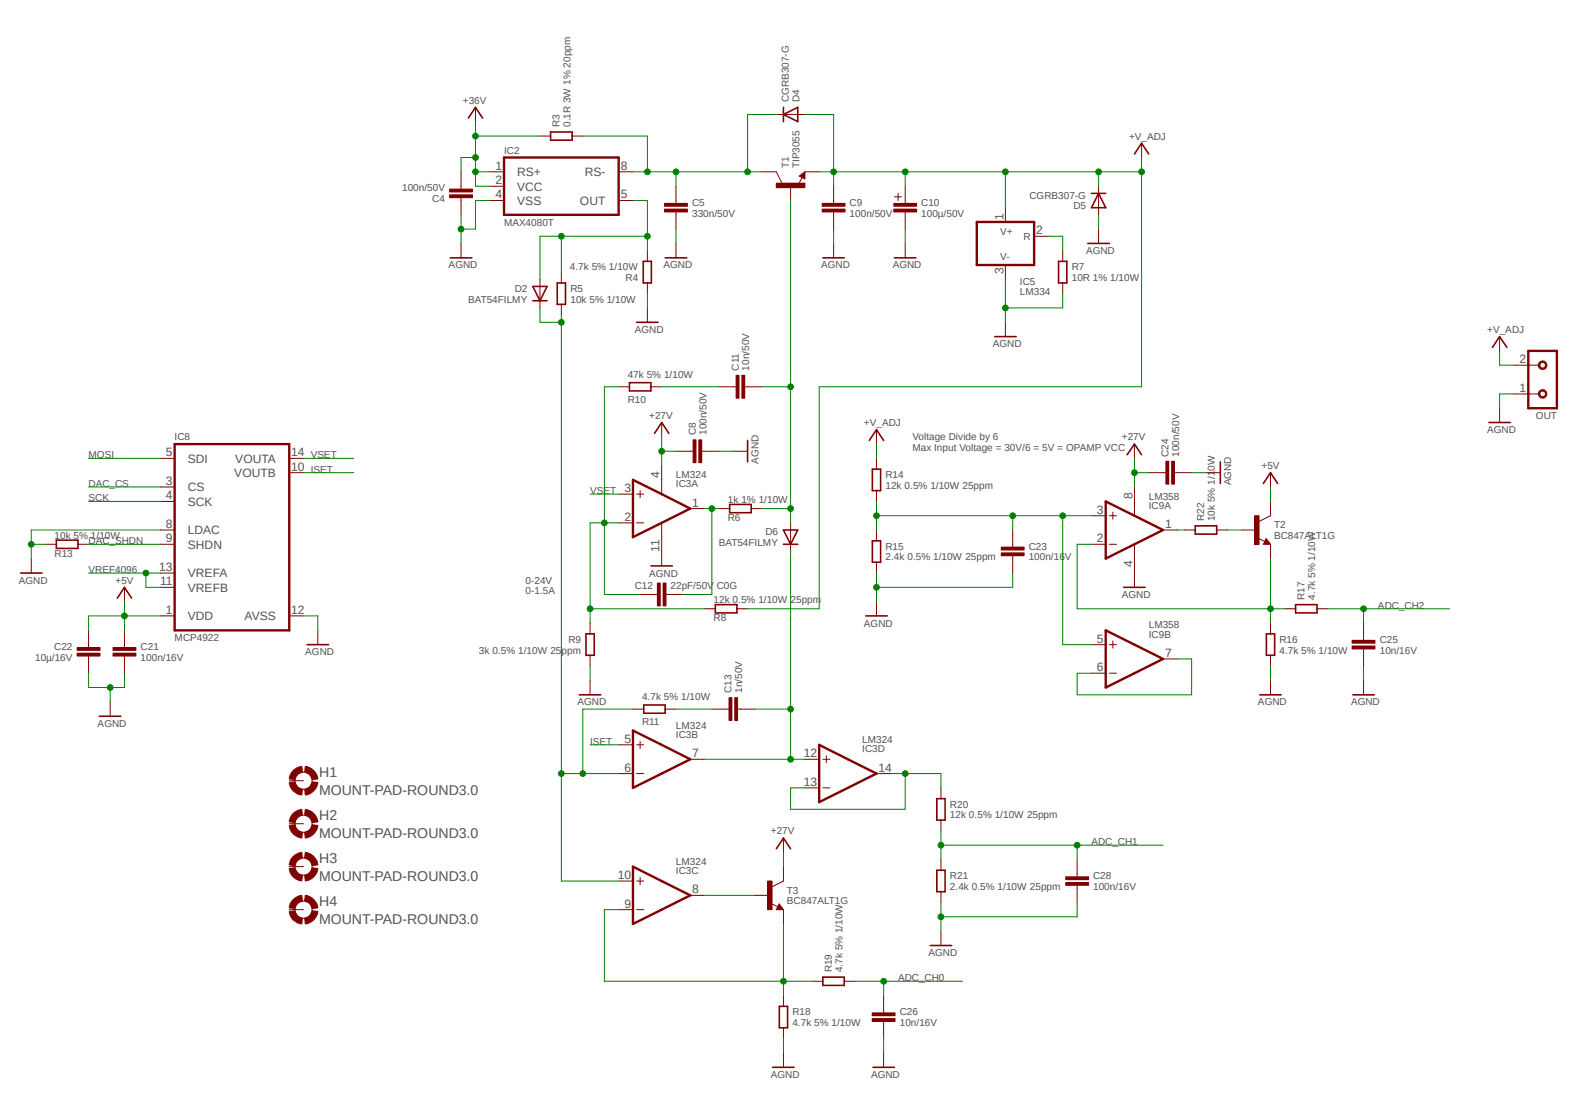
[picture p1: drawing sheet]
<svg xmlns="http://www.w3.org/2000/svg" width="420mm" height="297mm" viewBox="0 0 420 297" stroke-linecap="round" stroke-linejoin="round" font-family="sans-serif">
<path d="M4.2 8.8l411.8 279.4M416 8.8l-411.8 279.4" fill="none" stroke="#fff" stroke-width=".27"/>
<path d="M134.4 42h30.6v15.3h-30.6z" fill="none" stroke="#800000" stroke-width=".64"/>
<path d="M126.8 28.6v3.8M144 36.3h2.8M152.6 36.3h2.8M122.9 49.7v.7M122.9 52.7v.8M130.6 53.5h3.8M130.6 49.7h3.8M130.6 45.8h3.8M165 53.5h3.8M165 45.8h3.8" fill="none" stroke="#800000" stroke-width=".27"/>
<path d="M124.9 31.5l1.9-2.9 1.9 2.9M146.8 35.2h5.8v2.2h-5.8z" fill="none" stroke="#800000" stroke-width=".42"/>
<path d="M119.9 51.9h6.1v.8h-6.1z" fill-rule="evenodd" fill="#800000"/>
<path d="M119.9 51.9h6.1v.8h-6.1z" fill="none" stroke="#800000" stroke-width=".27"/>
<path d="M119.9 50.4h6.1v.8h-6.1z" fill-rule="evenodd" fill="#800000"/>
<path d="M119.9 50.4h6.1v.8h-6.1zM122.9 45.8v3.9M122.9 53.5v3.8M180.3 53.5v.7M180.3 56.5v.8" fill="none" stroke="#800000" stroke-width=".27"/>
<path d="M177.2 54.2h6.1v.8h-6.1z" fill-rule="evenodd" fill="#800000"/>
<path d="M177.2 54.2h6.1v.8h-6.1z" fill="none" stroke="#800000" stroke-width=".27"/>
<path d="M177.2 55.8h6.1v.7h-6.1z" fill-rule="evenodd" fill="#800000"/>
<g fill="none" stroke="#800000" stroke-width=".27">
<path d="M177.2 55.8h6.1v.7h-6.1zM180.3 49.7v3.8M180.3 57.3v3.8M122.9 64.9v3.8M144 74.5v7.6M149.7 72.6v2.8M172.6 66.8v2.9M172.6 75.4v2.9M180.3 64.9v3.8M149.7 81.2v2.8M172.6 82.1v3.8M184.1 120.3h.7"/>
<path d="M187.1 120.3h.8"/>
</g>
<path d="M120.1 68.7h5.7M142.1 76.4h3.8l-1.9 3.8zM148.6 75.4h2.2v5.8h-2.2zM171.5 69.7h2.2v5.7h-2.2zM177.4 68.7h5.7M142.1 80.2h3.8M169.8 85.9h5.7" fill="none" stroke="#800000" stroke-width=".42"/>
<path d="M184.8 117.3h.8v6.1h-.8z" fill-rule="evenodd" fill="#800000"/>
<path d="M184.8 117.3h.8v6.1h-.8z" fill="none" stroke="#800000" stroke-width=".27"/>
<path d="M186.4 117.3h.7v6.1h-.7z" fill-rule="evenodd" fill="#800000"/>
<path d="M207 45.8l1.5 3.1M213.1 46.9l1.5-1.1v1.9zM213.9 47.3l-1 1.9M176.4 112.6v3.9M186.4 117.3h.7v6.1h-.7zM180.3 120.3h3.8M187.9 120.3h3.8M195.5 120.3h3.8M176.4 147v3.9" fill="none" stroke="#800000" stroke-width=".27"/>
<path d="M213.9 46.9l.3-.1v.5l-.7-.4 1-.7v1.1M174.5 115.5l1.9-2.9 2 2.9M199.3 117.4v5.7M173.6 150.9h5.7" fill="none" stroke="#800000" stroke-width=".42"/>
<path d="M207 48.9h7.6v1.1h-7.6z" fill-rule="evenodd" fill="#800000"/>
<path d="M203.2 45.8h3.8M207 48.9h7.6v1.1h-7.6zM210.8 49.7v3.8M214.6 45.8h3.8M222.3 53.5v.7M222.3 56.5v.8M191.7 135.6h2.9M200.3 135.6h2.9" fill="none" stroke="#800000" stroke-width=".27"/>
<path d="M194.6 134.5h5.7v2.2h-5.7z" fill="none" stroke="#800000" stroke-width=".42"/>
<path d="M219.2 54.2h6.1v.8h-6.1z" fill-rule="evenodd" fill="#800000"/>
<path d="M219.2 54.2h6.1v.8h-6.1z" fill="none" stroke="#800000" stroke-width=".27"/>
<path d="M219.2 55.8h6.1v.7h-6.1z" fill-rule="evenodd" fill="#800000"/>
<path d="M219.2 55.8h6.1v.7h-6.1zM222.3 49.7v3.8M222.3 57.3v3.8M238.5 52.5h1.9M239.5 51.6v1.9M241.4 49.7v4.5M241.4 56.5v4.6M222.3 64.9v3.8" fill="none" stroke="#800000" stroke-width=".27"/>
<path d="M219.4 68.7h5.7" fill="none" stroke="#800000" stroke-width=".42"/>
<path d="M238.3 54.2h6.1v.8h-6.1z" fill-rule="evenodd" fill="#800000"/>
<path d="M238.3 54.2h6.1v.8h-6.1z" fill="none" stroke="#800000" stroke-width=".27"/>
<path d="M238.3 55.8h6.1v.7h-6.1z" fill-rule="evenodd" fill="#800000"/>
<g fill="none" stroke="#800000" stroke-width=".27">
<path d="M207 30.5h7.6M304.4 38.2v3.8M238.3 55.8h6.1v.7h-6.1zM268.1 55.4v3.8M292.9 49.7v7.6M241.4 64.9v3.8M268.1 70.7v3.8M275.8 63h3.8M283.4 66.8v2.9M283.4 75.4v2.9M292.9 61.1v3.8M268.1 85.9v3.8"/>
<path d="M165 103.1h2.9M173.6 103.1h2.8M195.5 103.1h.8M198.6 103.1h.7M157.4 166.1v2.9M157.4 174.7v2.9M187.9 162.3h2.9M196.5 162.3h2.8M157.4 181.4v3.9"/>
</g>
<g fill="none" stroke="#800000" stroke-width=".42">
<path d="M208.9 30.5l3.8-1.9v3.8zM208.9 28.6v3.8M291 51.6h3.9M292.9 51.6l2 3.8h-3.9zM302.5 41.1l1.9-2.9 1.9 2.9M238.5 68.7h5.7M282.3 69.7h2.2v5.7h-2.2zM290.1 64.9h5.7M265.3 89.7h5.7M167.9 102h5.7v2.2h-5.7zM156.3 169h2.2v5.7h-2.2zM190.8 161.2h5.7v2.2h-5.7z"/>
<path d="M154.5 185.3h5.7"/>
</g>
<path d="M260.5 59.2h15.3v11.5h-15.3z" fill="none" stroke="#800000" stroke-width=".64"/>
<path d="M196.3 100.1h.8v6.1h-.8z" fill-rule="evenodd" fill="#800000"/>
<path d="M196.3 100.1h.8v6.1h-.8z" fill="none" stroke="#800000" stroke-width=".27"/>
<path d="M197.8 100.1h.8v6.1h-.8z" fill-rule="evenodd" fill="#800000"/>
<path d="M191.7 103.1h3.8M197.8 100.1h.8v6.1h-.8zM199.3 103.1h3.9M174.5 158.5h.8M177.6 158.5h.8" fill="none" stroke="#800000" stroke-width=".27"/>
<path d="M175.3 155.4h.8v6.1h-.8z" fill-rule="evenodd" fill="#800000"/>
<path d="M175.3 155.4h.8v6.1h-.8z" fill="none" stroke="#800000" stroke-width=".27"/>
<path d="M176.8 155.4h.8v6.1h-.8z" fill-rule="evenodd" fill="#800000"/>
<path d="M210.8 139.4v7.6M170.7 158.5h3.8M176.8 155.4h.8v6.1h-.8zM178.4 158.5h3.8M193.6 189.1h.8M196.7 189.1h.7" fill="none" stroke="#800000" stroke-width=".27"/>
<path d="M208.9 141.3h3.8l-1.9 3.8zM208.9 145.1h3.8" fill="none" stroke="#800000" stroke-width=".42"/>
<path d="M194.4 186h.8v6.1h-.8z" fill-rule="evenodd" fill="#800000"/>
<path d="M194.4 186h.8v6.1h-.8z" fill="none" stroke="#800000" stroke-width=".27"/>
<path d="M195.9 186h.8v6.1h-.8z" fill-rule="evenodd" fill="#800000"/>
<g fill="none" stroke="#800000" stroke-width=".27">
<path d="M42.8 133.7h3.8M42.8 122.2h3.8M42.8 129.8h3.8M77.1 122.2h3.8M77.1 126h3.8M8.3 148.9v3.9M12.2 145.1h2.8M20.8 145.1h2.8M33.2 156.6v3.8M42.8 152.8h3.8M42.8 156.6h3.8M42.8 145.1h3.8"/>
<path d="M42.8 141.3h3.8M33.2 171.9v.7M33.2 174.9v.8M42.8 164.2h3.8M77.1 164.2h3.8M168.8 189.1h2.9M177.4 189.1h2.9M189.8 189.1h3.8M195.9 186h.8v6.1h-.8zM197.4 189.1h3.9"/>
</g>
<path d="M5.5 152.8h5.7M15 144h5.8v2.2h-5.8zM31.3 159.5l1.9-2.9 1.9 2.9M171.7 188h5.7v2.2h-5.7z" fill="none" stroke="#800000" stroke-width=".42"/>
<path d="M46.6 118.4h30.5v49.7h-30.5z" fill="none" stroke="#800000" stroke-width=".64"/>
<path d="M30.1 172.6h6.1v.8h-6.1z" fill-rule="evenodd" fill="#800000"/>
<path d="M30.1 172.6h6.1v.8h-6.1z" fill="none" stroke="#800000" stroke-width=".27"/>
<path d="M30.1 174.2h6.1v.7h-6.1z" fill-rule="evenodd" fill="#800000"/>
<path d="M23.6 171.9v.7M23.6 174.9v.8M30.1 174.2h6.1v.7h-6.1zM33.2 168.1v3.8M33.2 175.7v3.8" fill="none" stroke="#800000" stroke-width=".27"/>
<path d="M20.6 172.6h6.1v.8h-6.1z" fill-rule="evenodd" fill="#800000"/>
<path d="M20.6 172.6h6.1v.8h-6.1z" fill="none" stroke="#800000" stroke-width=".27"/>
<path d="M20.6 174.2h6.1v.7h-6.1z" fill-rule="evenodd" fill="#800000"/>
<path d="M233.7 114.6v3.8M233.7 122.2v2.9M233.7 130.8v2.9M233.7 141.3v2.9M233.7 149.9v2.9M270 145.1v.8M270 148.2v.7M20.6 174.2h6.1v.7h-6.1zM23.6 168.1v3.8M23.6 175.7v3.8M84.8 168.1v3.8M29.4 187.2v3.8" fill="none" stroke="#800000" stroke-width=".27"/>
<path d="M231.8 117.4l1.9-2.8 1.9 2.8M232.6 125.1h2.2v5.7h-2.2zM232.6 144.2h2.2v5.7h-2.2zM81.9 171.9h5.7M26.5 191h5.7" fill="none" stroke="#800000" stroke-width=".42"/>
<path d="M267 145.9h6.1v.7h-6.1z" fill-rule="evenodd" fill="#800000"/>
<path d="M267 145.9h6.1v.7h-6.1z" fill="none" stroke="#800000" stroke-width=".27"/>
<path d="M267 147.4h6.1v.8h-6.1z" fill-rule="evenodd" fill="#800000"/>
<g fill="none" stroke="#800000" stroke-width=".27">
<path d="M291 137.5h3.9M295.8 137.5h1.9M296.8 136.5v1.9M302.5 129.8v7.7M310.1 126h.8M313.2 126h.7M267 147.4h6.1v.8h-6.1zM270 141.3v3.8M270 148.9v3.9M291 145.1h3.9M295.8 145.1h1.9M302.5 145.1v7.7"/>
<path d="M310.1 141.3h3.8M233.7 160.4v3.8"/>
</g>
<path d="M230.9 164.2h5.7" fill="none" stroke="#800000" stroke-width=".42"/>
<path d="M294.9 133.7l15.2 7.6-15.2 7.6z" fill="none" stroke="#800000" stroke-width=".64"/>
<path d="M310.9 123h.8v6.1h-.8z" fill-rule="evenodd" fill="#800000"/>
<path d="M310.9 123h.8v6.1h-.8z" fill="none" stroke="#800000" stroke-width=".27"/>
<path d="M312.4 123h.8v6.1h-.8z" fill-rule="evenodd" fill="#800000"/>
<path d="M306.3 126h3.8M312.4 123h.8v6.1h-.8zM313.9 126h3.9M321.6 126h3.8M338.8 137.5l-3.1 1.5M302.5 152.8v3.8M335.4 143.5l1.9 .9M337.7 143.6l1.1 1.5h-1.9z" fill="none" stroke="#800000" stroke-width=".27"/>
<path d="M325.4 123.1v5.8M299.6 156.6h5.8M337.7 144.4l.1 .3h-.5l.4-.7 .7 .9h-1.1" fill="none" stroke="#800000" stroke-width=".42"/>
<path d="M334.6 137.5h1.1v7.6h-1.1z" fill-rule="evenodd" fill="#800000"/>
<path d="M334.6 137.5h1.1v7.6h-1.1zM338.8 133.7v3.8M331.1 141.3h3.8M338.8 145.1v3.8M338.8 166.1v2.9M338.8 174.7v2.9M342.6 162.3h2.9M351.2 162.3h2.9M363.6 170v.7M363.6 173v.8M338.8 181.4v3.9" fill="none" stroke="#800000" stroke-width=".27"/>
<path d="M337.7 169h2.2v5.7h-2.2zM345.5 161.2h5.7v2.2h-5.7zM335.9 185.3h5.7" fill="none" stroke="#800000" stroke-width=".42"/>
<path d="M360.6 170.7h6v.8h-6z" fill-rule="evenodd" fill="#800000"/>
<path d="M360.6 170.7h6v.8h-6z" fill="none" stroke="#800000" stroke-width=".27"/>
<path d="M360.6 172.3h6v.7h-6z" fill-rule="evenodd" fill="#800000"/>
<g fill="none" stroke="#800000" stroke-width=".27">
<path d="M291 179.5h3.9M291 171.9h3.9M295.8 179.5h1.9M295.8 171.9h1.9M296.8 170.9v1.9M310.1 175.7h3.8M360.6 172.3h6v.7h-6zM363.6 166.1v3.9M363.6 173.8v3.8M363.6 181.4v3.9M208.9 234.9l-3 1.5M205.5 240.8l1.9 1"/>
<path d="M207.8 241l1.1 1.5h-1.9z"/>
</g>
<path d="M360.8 185.3h5.7M207.8 241.8l.1 .3h-.5l.4-.7 .7 1h-1.1" fill="none" stroke="#800000" stroke-width=".42"/>
<path d="M294.9 168.1l15.2 7.6-15.2 7.6z" fill="none" stroke="#800000" stroke-width=".64"/>
<path d="M204.7 234.9h1.2v7.6h-1.2z" fill-rule="evenodd" fill="#800000"/>
<path d="M201.3 238.7h3.8M204.7 234.9h1.2v7.6h-1.2zM208.9 231.1v3.8M208.9 242.5v3.8M208.9 265.4v2.9M208.9 274v2.9M235.6 269.3v.7M235.6 272.3v.8" fill="none" stroke="#800000" stroke-width=".27"/>
<path d="M207.8 268.3h2.2v5.7h-2.2z" fill="none" stroke="#800000" stroke-width=".42"/>
<path d="M232.6 270h6.1v.8h-6.1z" fill-rule="evenodd" fill="#800000"/>
<path d="M232.6 270h6.1v.8h-6.1z" fill="none" stroke="#800000" stroke-width=".27"/>
<path d="M232.6 271.6h6.1v.7h-6.1z" fill-rule="evenodd" fill="#800000"/>
<g fill="none" stroke="#800000" stroke-width=".27">
<path d="M302.5 118.4v3.8M250.9 210.1v2.8M250.9 218.7v2.8M208.9 223.4v3.8M250.9 229.2v2.8M250.9 237.7v2.9M287.2 233v.8M287.2 236.1v.7M216.5 261.6h2.9M225.1 261.6h2.9M232.6 271.6h6.1v.7h-6.1zM235.6 265.4v3.9"/>
<path d="M235.6 273.1v3.8M208.9 280.7v3.9M235.6 280.7v3.9"/>
</g>
<path d="M300.6 121.2l1.9-2.8 1.9 2.8M249.8 212.9h2.2v5.8h-2.2zM207 226.3l1.9-2.9 1.9 2.9M249.8 232h2.2v5.7h-2.2zM219.4 260.5h5.7v2.2h-5.7zM206 284.6h5.8M232.8 284.6h5.7" fill="none" stroke="#800000" stroke-width=".42"/>
<path d="M284.2 233.8h6.1v.7h-6.1z" fill-rule="evenodd" fill="#800000"/>
<path d="M284.2 233.8h6.1v.7h-6.1z" fill="none" stroke="#800000" stroke-width=".27"/>
<path d="M284.2 235.3h6.1v.8h-6.1z" fill-rule="evenodd" fill="#800000"/>
<path d="M407.5 97.4h2.9M407.5 105h2.9M284.2 235.3h6.1v.8h-6.1zM287.2 229.2v3.8M287.2 236.8v3.8M250.9 248.2v3.9" fill="none" stroke="#800000" stroke-width=".27"/>
<path d="M248.1 252.1h5.7" fill="none" stroke="#800000" stroke-width=".42"/>
<path d="M407.5 93.6h7.7v15.2h-7.7z" fill="none" stroke="#800000" stroke-width=".64"/>
<path d="M410.5 104.2a1.14 1.14 0 0 1 1.8 .3 1.14 1.14 0 0 1-.7 1.6 1.14 1.14 0 0 1-1.4-1.1h.4a.76 .76 0 0 1 1-.8 .76 .76 0 0 1 .3 1.3 .76 .76 0 0 1-1.2-.2l-.1-.3h-.4z" fill-rule="evenodd" fill="#800000"/>
<path d="M410.5 104.2a1.14 1.14 0 0 1 1.8 .3 1.14 1.14 0 0 1-.7 1.6 1.14 1.14 0 0 1-1.4-1.1h.4a.76 .76 0 0 1 1-.8 .76 .76 0 0 1 .3 1.3 .76 .76 0 0 1-1.2-.2l-.1-.3h-.4z" fill="none" stroke="#800000" stroke-width=".27"/>
<path d="M410.5 96.6a1.15 1.15 0 0 1 1.9 .2 1.15 1.15 0 0 1-.8 1.7 1.15 1.15 0 0 1-1.4-1.1h.4a.76 .76 0 0 1 1-.8 .76 .76 0 0 1 .3 1.2 .76 .76 0 0 1-1.2-.1l-.1-.3h-.4z" fill-rule="evenodd" fill="#800000"/>
<g fill="none" stroke="#800000" stroke-width=".27">
<path d="M399.9 89.7v3.9M403.7 97.4h3.8M410.5 96.6a1.15 1.15 0 0 1 1.9 .2 1.15 1.15 0 0 1-.8 1.7 1.15 1.15 0 0 1-1.4-1.1h.4a.76 .76 0 0 1 1-.8 .76 .76 0 0 1 .3 1.2 .76 .76 0 0 1-1.2-.1l-.1-.3h-.4zM399.9 108.8v3.8M403.7 105h3.8M165 139.4h3.8M165 131.7h3.8M169.8 139.4h1.9M169.8 131.7h1.9M170.7 130.8v1.9M176.4 124.1v7.6M176.4 139.4v7.6"/>
<path d="M184.1 135.6h3.8M338.8 126v3.8M315.8 141.3h2.9M324.4 141.3h2.9M165 198.6h3.8M169.8 198.6h1.9M170.7 197.7v1.9M165 206.2h3.8M169.8 206.2h1.9M184.1 202.4h3.8M214.6 202.4h3.8M214.6 210.1h3.8"/>
<path d="M219.4 202.4h1.9M219.4 210.1h1.9M220.3 201.5v1.9M233.7 206.2h3.9M165 234.9h3.8M169.8 234.9h1.9M170.7 233.9v1.9M184.1 238.7h3.8M165 242.5h3.8M169.8 242.5h1.9"/>
</g>
<path d="M398 92.6l1.9-2.9 1.9 2.9M397 112.6h5.8M336.9 128.9l1.9-2.9 1.9 2.9M318.7 140.2h5.7v2.2h-5.7z" fill="none" stroke="#800000" stroke-width=".42"/>
<path d="M168.8 127.9l15.3 7.7-15.3 7.6zM168.8 194.8l15.3 7.6-15.3 7.7zM218.4 198.6l15.3 7.6-15.3 7.7zM168.8 231.1l15.3 7.6-15.3 7.6z" fill="none" stroke="#800000" stroke-width=".64"/>
<path d="M81.4 204.3a3.8 3.8 0 0 1 3.4 3.4l-1.6 .2a2.2 2.2 0 0 0-2-2z" fill-rule="evenodd" fill="#800000"/>
<path d="M81.4 204.3a3.8 3.8 0 0 1 3.4 3.4l-1.6 .2a2.2 2.2 0 0 0-2-2z" fill="none" stroke="#800000" stroke-width=".27"/>
<path d="M78.2 205.4a3.7 3.7 0 0 1 2.3-1.1l.1 1.6a2.2 2.2 0 0 0-1.9 2l-1.6-.2a3.7 3.7 0 0 1 1.1-2.3z" fill-rule="evenodd" fill="#800000"/>
<path d="M78.2 205.4a3.7 3.7 0 0 1 2.3-1.1l.1 1.6a2.2 2.2 0 0 0-1.9 2l-1.6-.2a3.7 3.7 0 0 1 1.1-2.3z" fill="none" stroke="#800000" stroke-width=".27"/>
<path d="M77.1 208.6l1.6-.2a2.2 2.2 0 0 0 1.9 2l-.1 1.6a3.8 3.8 0 0 1-3.4-3.4z" fill-rule="evenodd" fill="#800000"/>
<path d="M77.1 208.6l1.6-.2a2.2 2.2 0 0 0 1.9 2l-.1 1.6a3.8 3.8 0 0 1-3.4-3.4z" fill="none" stroke="#800000" stroke-width=".27"/>
<path d="M81.2 210.4a2.2 2.2 0 0 0 2-2l1.6 .2a3.9 3.9 0 0 1-3.4 3.4z" fill-rule="evenodd" fill="#800000"/>
<g fill="none" stroke="#800000" stroke-width=".27">
<path d="M77.1 208.2h3.8M81.2 210.4a2.2 2.2 0 0 0 2-2l1.6 .2a3.9 3.9 0 0 1-3.4 3.4z"/>
<circle cx="80.9" cy="208.2" r="2.29"/>
</g>
<path d="M81.4 215.8a3.8 3.8 0 0 1 3.4 3.3l-1.6 .2a2.29 2.29 0 0 0-2-2z" fill-rule="evenodd" fill="#800000"/>
<path d="M81.4 215.8a3.8 3.8 0 0 1 3.4 3.3l-1.6 .2a2.29 2.29 0 0 0-2-2z" fill="none" stroke="#800000" stroke-width=".27"/>
<path d="M78.2 216.9a3.7 3.7 0 0 1 2.3-1.1l.1 1.5a2.29 2.29 0 0 0-1.9 2l-1.6-.2a3.8 3.8 0 0 1 1.1-2.2z" fill-rule="evenodd" fill="#800000"/>
<path d="M78.2 216.9a3.7 3.7 0 0 1 2.3-1.1l.1 1.5a2.29 2.29 0 0 0-1.9 2l-1.6-.2a3.8 3.8 0 0 1 1.1-2.2z" fill="none" stroke="#800000" stroke-width=".27"/>
<path d="M77.1 220.1l1.6-.2a2.29 2.29 0 0 0 1.9 2l-.1 1.5a3.8 3.8 0 0 1-3.4-3.3z" fill-rule="evenodd" fill="#800000"/>
<path d="M77.1 220.1l1.6-.2a2.29 2.29 0 0 0 1.9 2l-.1 1.5a3.8 3.8 0 0 1-3.4-3.3z" fill="none" stroke="#800000" stroke-width=".27"/>
<path d="M83.2 219.9l1.6 .2a3.9 3.9 0 0 1-3.4 3.3l-.2-1.5a2.29 2.29 0 0 0 2-2z" fill-rule="evenodd" fill="#800000"/>
<g fill="none" stroke="#800000" stroke-width=".27">
<path d="M77.1 219.6h3.8M83.2 219.9l1.6 .2a3.9 3.9 0 0 1-3.4 3.3l-.2-1.5a2.29 2.29 0 0 0 2-2z"/>
<circle cx="80.9" cy="219.6" r="2.29"/>
</g>
<path d="M81.4 227.2a3.9 3.9 0 0 1 3.4 3.4l-1.6 .2a2.29 2.29 0 0 0-2-2z" fill-rule="evenodd" fill="#800000"/>
<path d="M81.4 227.2a3.9 3.9 0 0 1 3.4 3.4l-1.6 .2a2.29 2.29 0 0 0-2-2z" fill="none" stroke="#800000" stroke-width=".27"/>
<path d="M78.2 228.3l1.2-.8 1.1-.3 .1 1.6a2.29 2.29 0 0 0-1.9 2l-1.6-.2a3.5 3.5 0 0 1 1.1-2.3z" fill-rule="evenodd" fill="#800000"/>
<path d="M78.2 228.3l1.2-.8 1.1-.3 .1 1.6a2.29 2.29 0 0 0-1.9 2l-1.6-.2a3.5 3.5 0 0 1 1.1-2.3z" fill="none" stroke="#800000" stroke-width=".27"/>
<path d="M77.1 231.6l1.6-.2a2.29 2.29 0 0 0 1.9 2l-.1 1.5a3.7 3.7 0 0 1-3.4-3.3z" fill-rule="evenodd" fill="#800000"/>
<path d="M77.1 231.6l1.6-.2a2.29 2.29 0 0 0 1.9 2l-.1 1.5a3.7 3.7 0 0 1-3.4-3.3z" fill="none" stroke="#800000" stroke-width=".27"/>
<path d="M83.2 231.4l1.6 .2a3.8 3.8 0 0 1-3.4 3.3l-.2-1.5a2.29 2.29 0 0 0 2-2z" fill-rule="evenodd" fill="#800000"/>
<g fill="none" stroke="#800000" stroke-width=".27">
<path d="M77.1 231.1h3.8M83.2 231.4l1.6 .2a3.8 3.8 0 0 1-3.4 3.3l-.2-1.5a2.29 2.29 0 0 0 2-2z"/>
<circle cx="80.9" cy="231.1" r="2.29"/>
</g>
<path d="M81.4 238.7a3.9 3.9 0 0 1 3.4 3.4l-1.6 .1a2.2 2.2 0 0 0-2-2z" fill-rule="evenodd" fill="#800000"/>
<path d="M81.4 238.7a3.9 3.9 0 0 1 3.4 3.4l-1.6 .1a2.2 2.2 0 0 0-2-2z" fill="none" stroke="#800000" stroke-width=".27"/>
<path d="M78.2 239.8a3.5 3.5 0 0 1 2.3-1.1l.1 1.5a2.2 2.2 0 0 0-1.9 2l-1.6-.1a3.5 3.5 0 0 1 1.1-2.3z" fill-rule="evenodd" fill="#800000"/>
<path d="M78.2 239.8a3.5 3.5 0 0 1 2.3-1.1l.1 1.5a2.2 2.2 0 0 0-1.9 2l-1.6-.1a3.5 3.5 0 0 1 1.1-2.3z" fill="none" stroke="#800000" stroke-width=".27"/>
<path d="M77.1 243l1.6-.2a2.2 2.2 0 0 0 1.9 2l-.1 1.5a3.7 3.7 0 0 1-3.4-3.3z" fill-rule="evenodd" fill="#800000"/>
<path d="M77.1 243l1.6-.2a2.2 2.2 0 0 0 1.9 2l-.1 1.5a3.7 3.7 0 0 1-3.4-3.3z" fill="none" stroke="#800000" stroke-width=".27"/>
<path d="M81.2 244.8a2.2 2.2 0 0 0 2-2l1.6 .2a3.8 3.8 0 0 1-3.4 3.3z" fill-rule="evenodd" fill="#800000"/>
<g fill="none" stroke="#800000" stroke-width=".27">
<path d="M77.1 242.5h3.8M81.2 244.8a2.2 2.2 0 0 0 2-2l1.6 .2a3.8 3.8 0 0 1-3.4 3.3z"/>
<circle cx="80.9" cy="242.5" r="2.29"/>
</g>
<path d="M126.8 32.4v13.4h3.8M126.8 36.3h17.2" fill="none" stroke="#008000" stroke-width=".27"/>
<circle cx="126.8" cy="36.3" r=".76" fill="#008000"/>
<circle cx="126.8" cy="36.3" r=".76" fill="none" stroke="#008000" stroke-width=".27"/>
<circle cx="126.8" cy="45.8" r=".76" fill="#008000"/>
<g fill="none" stroke="#008000" stroke-width=".27">
<path d="M126.8 45.8v3.9h3.8M126.8 42h-3.9v3.8"/>
<circle cx="126.8" cy="45.8" r=".76"/>
</g>
<circle cx="126.8" cy="42" r=".76" fill="#008000"/>
<g fill="none" stroke="#008000" stroke-width=".27">
<path d="M176.4 116.5v7.6M176.4 120.3h3.9"/>
<circle cx="126.8" cy="42" r=".76"/>
</g>
<circle cx="176.4" cy="120.3" r=".76" fill="#008000"/>
<g fill="none" stroke="#008000" stroke-width=".27">
<path d="M302.5 122.2v7.6M302.5 126h3.8"/>
<circle cx="176.4" cy="120.3" r=".76"/>
</g>
<circle cx="302.5" cy="126" r=".76" fill="#008000"/>
<g fill="none" stroke="#008000" stroke-width=".27">
<path d="M155.4 36.3h17.2v9.5M168.8 45.8h11.5M208.9 227.2v3.9"/>
<circle cx="302.5" cy="126" r=".76"/>
</g>
<circle cx="172.6" cy="45.8" r=".76" fill="#008000"/>
<g fill="none" stroke="#008000" stroke-width=".27">
<path d="M199.3 45.8h-19v3.9"/>
<circle cx="172.6" cy="45.8" r=".76"/>
</g>
<circle cx="180.3" cy="45.8" r=".76" fill="#008000"/>
<g fill="none" stroke="#008000" stroke-width=".27">
<path d="M207 30.5h-7.7v15.3h3.9"/>
<circle cx="180.3" cy="45.8" r=".76"/>
</g>
<circle cx="199.3" cy="45.8" r=".76" fill="#008000"/>
<g fill="none" stroke="#008000" stroke-width=".27">
<path d="M122.9 57.3v7.6M130.6 53.5h-3.8v7.6h-3.9"/>
<circle cx="199.3" cy="45.8" r=".76"/>
</g>
<circle cx="122.9" cy="61.1" r=".76" fill="#008000"/>
<g fill="none" stroke="#008000" stroke-width=".27">
<path d="M172.6 78.3v3.8M180.3 61.1v3.8M222.3 61.1v3.8M241.4 61.1v3.8M268.1 74.5v11.4M283.4 78.3v3.8h-15.3M191.7 120.3h3.8"/>
<circle cx="122.9" cy="61.1" r=".76"/>
</g>
<circle cx="268.1" cy="82.1" r=".76" fill="#008000"/>
<g fill="none" stroke="#008000" stroke-width=".27">
<path d="M292.9 57.3v3.8M8.3 145.1h3.9M42.8 141.3h-34.5v7.6M157.4 177.6v3.8"/>
<circle cx="268.1" cy="82.1" r=".76"/>
</g>
<circle cx="8.3" cy="145.1" r=".76" fill="#008000"/>
<g fill="none" stroke="#008000" stroke-width=".27">
<path d="M23.6 179.5v3.8h9.6v-3.8M29.4 183.3v3.9"/>
<circle cx="8.3" cy="145.1" r=".76"/>
</g>
<circle cx="29.4" cy="183.3" r=".76" fill="#008000"/>
<g fill="none" stroke="#008000" stroke-width=".27">
<path d="M233.7 152.8v7.6M233.7 156.6h36.3M80.9 164.2h3.9v3.9"/>
<circle cx="29.4" cy="183.3" r=".76"/>
</g>
<circle cx="233.7" cy="156.6" r=".76" fill="#008000"/>
<g fill="none" stroke="#008000" stroke-width=".27">
<path d="M317.8 126h3.8M270 152.8v3.8M338.8 177.6v3.8M363.6 177.6v3.8M250.9 240.6v7.6M250.9 244.4h36.3M208.9 276.9v3.8M235.6 276.9v3.8"/>
<circle cx="233.7" cy="156.6" r=".76"/>
</g>
<circle cx="250.9" cy="244.4" r=".76" fill="#008000"/>
<g fill="none" stroke="#008000" stroke-width=".27">
<path d="M168.8 53.5h3.8v13.3M403.7 105h-3.8v3.8M287.2 240.6v3.8"/>
<circle cx="250.9" cy="244.4" r=".76"/>
</g>
<circle cx="172.6" cy="63" r=".76" fill="#008000"/>
<g fill="none" stroke="#008000" stroke-width=".27">
<path d="M144 63h28.6M149.7 63v9.6"/>
<circle cx="172.6" cy="63" r=".76"/>
</g>
<circle cx="149.7" cy="63" r=".76" fill="#008000"/>
<g fill="none" stroke="#008000" stroke-width=".27">
<path d="M144 63v11.5M144 82.1v3.8h5.7v-1.9"/>
<circle cx="149.7" cy="63" r=".76"/>
</g>
<circle cx="149.7" cy="85.9" r=".76" fill="#008000"/>
<g fill="none" stroke="#008000" stroke-width=".27">
<path d="M149.7 85.9v120.3h15.3M168.8 189.1h-13.4v17.1"/>
<circle cx="149.7" cy="85.9" r=".76"/>
</g>
<circle cx="155.4" cy="206.2" r=".76" fill="#008000"/>
<g fill="none" stroke="#008000" stroke-width=".27">
<path d="M149.7 206.2v28.7"/>
<circle cx="155.4" cy="206.2" r=".76"/>
</g>
<circle cx="149.7" cy="206.2" r=".76" fill="#008000"/>
<g fill="none" stroke="#008000" stroke-width=".27">
<path d="M80.9 122.2h13.4M157.4 131.7h7.6M187.9 135.6h3.8M189.8 135.6v22.9h-7.6M149.7 234.9h15.3"/>
<circle cx="149.7" cy="206.2" r=".76"/>
</g>
<circle cx="189.8" cy="135.6" r=".76" fill="#008000"/>
<g fill="none" stroke="#008000" stroke-width=".27">
<path d="M210.8 53.5v82.1h-7.6M203.2 103.1h7.6"/>
<circle cx="189.8" cy="135.6" r=".76"/>
</g>
<circle cx="210.8" cy="103.1" r=".76" fill="#008000"/>
<g fill="none" stroke="#008000" stroke-width=".27">
<path d="M210.8 135.6v3.8"/>
<circle cx="210.8" cy="103.1" r=".76"/>
</g>
<circle cx="210.8" cy="135.6" r=".76" fill="#008000"/>
<g fill="none" stroke="#008000" stroke-width=".27">
<path d="M218.4 45.8h23M222.3 45.8v3.9M279.6 63h3.8v3.8"/>
<circle cx="210.8" cy="135.6" r=".76"/>
</g>
<circle cx="222.3" cy="45.8" r=".76" fill="#008000"/>
<g fill="none" stroke="#008000" stroke-width=".27">
<path d="M241.4 49.7v-3.9h26.7v9.6"/>
<circle cx="222.3" cy="45.8" r=".76"/>
</g>
<circle cx="241.4" cy="45.8" r=".76" fill="#008000"/>
<g fill="none" stroke="#008000" stroke-width=".27">
<path d="M214.6 30.5h7.7v15.3M268.1 45.8h24.8v3.9"/>
<circle cx="241.4" cy="45.8" r=".76"/>
</g>
<circle cx="268.1" cy="45.8" r=".76" fill="#008000"/>
<g fill="none" stroke="#008000" stroke-width=".27">
<path d="M292.9 45.8h11.5"/>
<circle cx="268.1" cy="45.8" r=".76"/>
</g>
<circle cx="292.9" cy="45.8" r=".76" fill="#008000"/>
<g fill="none" stroke="#008000" stroke-width=".27">
<path d="M304.4 42v61.1"/>
<circle cx="292.9" cy="45.8" r=".76"/>
</g>
<circle cx="304.4" cy="45.8" r=".76" fill="#008000"/>
<g fill="none" stroke="#008000" stroke-width=".27">
<path d="M399.9 93.6v3.8h3.8M233.7 118.4v3.8M304.4 103.1h-86v59.2h-19.1M165 139.4h-7.6v26.7M157.4 162.3h30.5"/>
<circle cx="304.4" cy="45.8" r=".76"/>
</g>
<circle cx="157.4" cy="162.3" r=".76" fill="#008000"/>
<g fill="none" stroke="#008000" stroke-width=".27">
<path d="M165 103.1h-3.8v36.3"/>
<circle cx="157.4" cy="162.3" r=".76"/>
</g>
<circle cx="161.2" cy="139.4" r=".76" fill="#008000"/>
<g fill="none" stroke="#008000" stroke-width=".27">
<path d="M176.4 103.1h15.3M80.9 126h13.4M161.2 139.4v19.1h9.5M157.4 198.6h7.6M201.3 189.1h9.5v13.3h-22.9"/>
<circle cx="161.2" cy="139.4" r=".76"/>
</g>
<circle cx="210.8" cy="189.1" r=".76" fill="#008000"/>
<g fill="none" stroke="#008000" stroke-width=".27">
<path d="M210.8 202.4h3.8"/>
<circle cx="210.8" cy="189.1" r=".76"/>
</g>
<circle cx="210.8" cy="202.4" r=".76" fill="#008000"/>
<g fill="none" stroke="#008000" stroke-width=".27">
<path d="M23.6 122.2h19.2M23.6 129.8h19.2M23.6 133.7h19.2M23.6 145.1h19.2M23.6 152.8h19.2M38.9 152.8v3.8h3.9M210.8 147v42.1M180.3 189.1h9.5"/>
<circle cx="210.8" cy="202.4" r=".76"/>
</g>
<circle cx="38.9" cy="152.8" r=".76" fill="#008000"/>
<g fill="none" stroke="#008000" stroke-width=".27">
<path d="M33.2 164.2h9.6M33.2 160.4v7.7"/>
<circle cx="38.9" cy="152.8" r=".76"/>
</g>
<circle cx="33.2" cy="164.2" r=".76" fill="#008000"/>
<g fill="none" stroke="#008000" stroke-width=".27">
<path d="M233.7 137.5h57.3M233.7 133.7v7.6M338.8 129.8v3.9M33.2 164.2h-9.6v3.9"/>
<circle cx="33.2" cy="164.2" r=".76"/>
</g>
<circle cx="233.7" cy="137.5" r=".76" fill="#008000"/>
<g fill="none" stroke="#008000" stroke-width=".27">
<path d="M270 137.5v3.8"/>
<circle cx="233.7" cy="137.5" r=".76"/>
</g>
<circle cx="270" cy="137.5" r=".76" fill="#008000"/>
<g fill="none" stroke="#008000" stroke-width=".27">
<path d="M283.4 137.5v34.4h7.6"/>
<circle cx="270" cy="137.5" r=".76"/>
</g>
<circle cx="283.4" cy="137.5" r=".76" fill="#008000"/>
<g fill="none" stroke="#008000" stroke-width=".27">
<path d="M291 145.1h-3.8v17.2h51.6M338.8 148.9v17.2"/>
<circle cx="283.4" cy="137.5" r=".76"/>
</g>
<circle cx="338.8" cy="162.3" r=".76" fill="#008000"/>
<g fill="none" stroke="#008000" stroke-width=".27">
<path d="M338.8 162.3h3.8M165 242.5h-3.8v19.1M208.9 246.3v19.1M208.9 261.6h7.6"/>
<circle cx="338.8" cy="162.3" r=".76"/>
</g>
<circle cx="208.9" cy="261.6" r=".76" fill="#008000"/>
<g fill="none" stroke="#008000" stroke-width=".27">
<path d="M313.9 175.7h3.9v9.6h-30.6v-5.8h3.8M237.6 206.2h13.3M241.4 206.2v9.6h-30.6v-5.7h3.8M187.9 238.7h13.4M161.2 261.6h47.7"/>
<circle cx="208.9" cy="261.6" r=".76"/>
</g>
<circle cx="241.4" cy="206.2" r=".76" fill="#008000"/>
<g fill="none" stroke="#008000" stroke-width=".27">
<path d="M250.9 206.2v3.9M228 261.6h28.7M235.6 261.6v3.8"/>
<circle cx="241.4" cy="206.2" r=".76"/>
</g>
<circle cx="235.6" cy="261.6" r=".76" fill="#008000"/>
<g fill="none" stroke="#008000" stroke-width=".27">
<path d="M250.9 221.5v7.7M250.9 225.3h36.3"/>
<circle cx="235.6" cy="261.6" r=".76"/>
</g>
<circle cx="250.9" cy="225.3" r=".76" fill="#008000"/>
<g fill="none" stroke="#008000" stroke-width=".27">
<path d="M310.1 225.3h-22.9v3.9"/>
<circle cx="250.9" cy="225.3" r=".76"/>
</g>
<circle cx="287.2" cy="225.3" r=".76" fill="#008000"/>
<g fill="none" stroke="#008000" stroke-width=".27">
<path d="M354.1 162.3h32.4M363.6 162.3v3.8"/>
<circle cx="287.2" cy="225.3" r=".76"/>
</g>
<circle cx="363.6" cy="162.3" r=".76" fill="#008000"/>
<g fill="none" stroke="#008000" stroke-width=".27">
<path d="M313.9 141.3h1.9M327.3 141.3h3.8"/>
<circle cx="363.6" cy="162.3" r=".76"/>
</g>
<g font-size="3.8" fill="#505050">
<text x="85.1" y="207.3">H1</text>
<text x="85.1" y="211.9">MOUNT-PAD-ROUND3.0</text>
<text x="85.1" y="218.7">H2</text>
<text x="85.1" y="223.3">MOUNT-PAD-ROUND3.0</text>
<text x="85.1" y="230.2">H3</text>
<text x="85.1" y="234.8">MOUNT-PAD-ROUND3.0</text>
<text x="85.1" y="241.6">H4</text>
<text x="85.1" y="246.3">MOUNT-PAD-ROUND3.0</text>
</g>
<g font-size="3.2" fill="#505050">
<text x="132.1" y="45.3">1</text>
<text x="137.9" y="46.9">RS+</text>
<text x="155.9" y="46.9">RS-</text>
<text x="165.5" y="45.3">8</text>
<text x="132.1" y="52.9">4</text>
<text x="132.1" y="49.1">2</text>
<text x="137.9" y="50.8">VCC</text>
<text x="165.5" y="52.9">5</text>
<text x="137.9" y="54.6">VSS</text>
<text x="154.6" y="54.6">OUT</text>
<text x="267.6" y="58.6" transform="rotate(-90 267.6 58.6)">1</text>
<text x="276.3" y="62.5">2</text>
<text x="267.6" y="72.9" transform="rotate(-90 267.6 72.9)">3</text>
<text x="405.2" y="96.9">2</text>
<text x="405.2" y="104.5">1</text>
<text x="44.2" y="121.7">5</text>
<text x="50.1" y="123.4">SDI</text>
<text x="62.7" y="123.4">VOUTA</text>
<text x="77.6" y="121.7">14</text>
<text x="77.6" y="125.5">10</text>
<text x="44.2" y="129.3">3</text>
<text x="50.1" y="131">CS</text>
<text x="62.5" y="127.2">VOUTB</text>
<text x="166.5" y="131.2">3</text>
<text x="175.9" y="127.4" transform="rotate(-90 175.9 127.4)">4</text>
<text x="44.2" y="133.1">4</text>
<text x="50.1" y="134.8">SCK</text>
<text x="184.6" y="135">1</text>
<text x="292.5" y="136.9">3</text>
<text x="302" y="133.1" transform="rotate(-90 302 133.1)">8</text>
<text x="44.2" y="140.8">8</text>
<text x="50.1" y="142.5">LDAC</text>
<text x="166.5" y="138.9">2</text>
<text x="310.7" y="140.8">1</text>
<text x="44.2" y="144.6">9</text>
<text x="50.1" y="146.3">SHDN</text>
<text x="175.9" y="147.1" transform="rotate(-90 175.9 147.1)">11</text>
<text x="292.5" y="144.6">2</text>
<text x="42.5" y="152.2">13</text>
<text x="50.1" y="153.9">VREFA</text>
<text x="302" y="151.3" transform="rotate(-90 302 151.3)">4</text>
<text x="42.7" y="156">11</text>
<text x="50.1" y="157.7">VREFB</text>
<text x="44.2" y="163.7">1</text>
<text x="50.1" y="165.4">VDD</text>
<text x="65.2" y="165.4">AVSS</text>
<text x="77.6" y="163.7">12</text>
<text x="292.5" y="171.3">5</text>
<text x="292.5" y="179">6</text>
<text x="310.7" y="175.1">7</text>
<text x="166.5" y="198.1">5</text>
<text x="184.6" y="201.9">7</text>
<text x="214.4" y="201.9">12</text>
<text x="166.5" y="205.7">6</text>
<text x="214.4" y="209.5">13</text>
<text x="234.3" y="205.7">14</text>
<text x="164.7" y="234.4">10</text>
<text x="184.6" y="238.2">8</text>
<text x="166.5" y="242">9</text>
</g>
<g font-size="2.7" fill="#505050">
<text x="123.4" y="27.7">+36V</text>
<text x="210.4" y="27.2" transform="rotate(-90 210.4 27.2)">CGRB307-G</text>
<text x="213.2" y="27.2" transform="rotate(-90 213.2 27.2)">D4</text>
<text x="149.2" y="33.9" transform="rotate(-90 149.2 33.9)">R3</text>
<text x="152.1" y="33.9" transform="rotate(-90 152.1 33.9)">0.1R 3W 1% 20ppm</text>
<text x="134.4" y="41.1">IC2</text>
<text x="301.1" y="37.2">+V_ADJ</text>
<text x="210.4" y="44.9" transform="rotate(-90 210.4 44.9)">T1</text>
<text x="213.2" y="44.9" transform="rotate(-90 213.2 44.9)">TIP3055</text>
<text x="107.2" y="51.1">100n/50V</text>
<text x="115.3" y="53.9">C4</text>
<text x="274.5" y="53">CGRB307-G</text>
<text x="184.6" y="57.7">330n/50V</text>
<text x="184.6" y="54.9">C5</text>
<text x="226.6" y="57.7">100n/50V</text>
<text x="226.6" y="54.9">C9</text>
<text x="245.7" y="57.7">100µ/50V</text>
<text x="245.7" y="54.9">C10</text>
<text x="286.2" y="55.8">D5</text>
<text x="134.4" y="60.2">MAX4080T</text>
<text x="266.7" y="62.5">V+</text>
<text x="272.9" y="64">R</text>
<text x="119.6" y="71.6">AGND</text>
<text x="176.9" y="71.6">AGND</text>
<text x="219" y="71.6">AGND</text>
<text x="238" y="71.6">AGND</text>
<text x="266.7" y="69.2">V-</text>
<text x="289.6" y="67.8">AGND</text>
<text x="137.2" y="77.8">D2</text>
<text x="151.9" y="72.1">4.7k 5% 1/10W</text>
<text x="152.1" y="77.8">R5</text>
<text x="166.8" y="74.9">R4</text>
<text x="272" y="75.9">IC5</text>
<text x="285.8" y="74.9">10R 1% 1/10W</text>
<text x="285.8" y="72.1">R7</text>
<text x="124.8" y="80.7">BAT54FILMY</text>
<text x="152.1" y="80.7">10k 5% 1/10W</text>
<text x="272" y="78.8">LM334</text>
<text x="169.3" y="88.8">AGND</text>
<text x="396.6" y="88.8">+V_ADJ</text>
<text x="264.8" y="92.6">AGND</text>
<text x="167.4" y="100.7">47k 5% 1/10W</text>
<text x="197" y="98.8" transform="rotate(-90 197 98.8)">C11</text>
<text x="199.8" y="98.8" transform="rotate(-90 199.8 98.8)">10n/50V</text>
<text x="167.4" y="107.4">R10</text>
<text x="173.1" y="111.7">+27V</text>
<text x="230.4" y="113.6">+V_ADJ</text>
<text x="409.6" y="111.7">OUT</text>
<text x="46.6" y="117.4">IC8</text>
<text x="185.5" y="116" transform="rotate(-90 185.5 116)">C8</text>
<text x="188.4" y="116" transform="rotate(-90 188.4 116)">100n/50V</text>
<text x="243.3" y="117.4">Voltage Divide by 6</text>
<text x="299.2" y="117.4">+27V</text>
<text x="396.6" y="115.5">AGND</text>
<text x="23.6" y="122.2">MOSI</text>
<text x="82.8" y="122.2">VSET</text>
<text x="202.2" y="123.7" transform="rotate(-90 202.2 123.7)">AGND</text>
<text x="243.3" y="120.3">Max Input Voltage = 30V/6 = 5V = OPAMP VCC</text>
<text x="311.6" y="121.8" transform="rotate(-90 311.6 121.8)">C24</text>
<text x="314.5" y="121.8" transform="rotate(-90 314.5 121.8)">100n/50V</text>
<text x="336.4" y="125.1">+5V</text>
<text x="23.6" y="129.8">DAC_CS</text>
<text x="82.8" y="126">ISET</text>
<text x="157.4" y="131.7">VSET</text>
<text x="180.3" y="127.5">LM324</text>
<text x="180.3" y="129.8">IC3A</text>
<text x="236.1" y="130.3">12k 0.5% 1/10W 25ppm</text>
<text x="236.1" y="127.5">R14</text>
<text x="328.3" y="129.4" transform="rotate(-90 328.3 129.4)">AGND</text>
<text x="23.6" y="133.7">SCK</text>
<text x="194.1" y="134.2">1k 1% 1/10W</text>
<text x="306.3" y="133.2">LM358</text>
<text x="306.3" y="135.6">IC9A</text>
<text x="14.6" y="143.7">10k 5% 1/10W</text>
<text x="194.1" y="138.9">R6</text>
<text x="204.1" y="142.7">D6</text>
<text x="321.1" y="138.9" transform="rotate(-90 321.1 138.9)">R22</text>
<text x="324" y="138.9" transform="rotate(-90 324 138.9)">10k 5% 1/10W</text>
<text x="339.7" y="143.7">BC847ALT1G</text>
<text x="339.7" y="140.8">T2</text>
<text x="14.6" y="148.5">R13</text>
<text x="23.6" y="145.1">DAC_SHDN</text>
<text x="191.7" y="145.6">BAT54FILMY</text>
<text x="236.1" y="149.4">2.4k 0.5% 1/10W 25ppm</text>
<text x="236.1" y="146.6">R15</text>
<text x="274.3" y="149.4">100n/16V</text>
<text x="274.3" y="146.6">C23</text>
<text x="5" y="155.6">AGND</text>
<text x="23.6" y="152.8">VREF4096</text>
<text x="30.8" y="155.6">+5V</text>
<text x="140.2" y="155.6">0-24V</text>
<text x="173.1" y="153.7">AGND</text>
<text x="140.2" y="158.5">0-1.5A</text>
<text x="169.3" y="157.1">C12</text>
<text x="178.8" y="157.1">22pF/50V C0G</text>
<text x="190.3" y="160.9">12k 0.5% 1/10W 25ppm</text>
<text x="299.2" y="159.5">AGND</text>
<text x="347.9" y="159.9" transform="rotate(-90 347.9 159.9)">R17</text>
<text x="350.7" y="159.9" transform="rotate(-90 350.7 159.9)">4.7k 5% 1/10W</text>
<text x="190.3" y="165.7">R8</text>
<text x="230.4" y="167.1">AGND</text>
<text x="306.3" y="167.6">LM358</text>
<text x="367.5" y="162.3">ADC_CH2</text>
<text x="14.5" y="173.3">C22</text>
<text x="37.5" y="173.3">C21</text>
<text x="46.6" y="170.9">MCP4922</text>
<text x="151.6" y="171.4">R9</text>
<text x="306.3" y="170">IC9B</text>
<text x="341.2" y="171.4">R16</text>
<text x="367.9" y="171.4">C25</text>
<text x="9.4" y="176.2">10µ/16V</text>
<text x="37.5" y="176.2">100n/16V</text>
<text x="81.4" y="174.8">AGND</text>
<text x="127.7" y="174.2">3k 0.5% 1/10W 25ppm</text>
<text x="341.2" y="174.2">4.7k 5% 1/10W</text>
<text x="367.9" y="174.2">10n/16V</text>
<text x="195.1" y="184.7" transform="rotate(-90 195.1 184.7)">C13</text>
<text x="197.9" y="184.7" transform="rotate(-90 197.9 184.7)">1n/50V</text>
<text x="154" y="188.1">AGND</text>
<text x="171.2" y="186.7">4.7k 5% 1/10W</text>
<text x="335.5" y="188.1">AGND</text>
<text x="360.3" y="188.1">AGND</text>
<text x="26" y="193.8">AGND</text>
<text x="171.2" y="193.3">R11</text>
<text x="180.3" y="194.3">LM324</text>
<text x="180.3" y="196.7">IC3B</text>
<text x="157.4" y="198.6">ISET</text>
<text x="229.9" y="198.1">LM324</text>
<text x="229.9" y="200.5">IC3D</text>
<text x="253.3" y="215.3">R20</text>
<text x="253.3" y="218.2">12k 0.5% 1/10W 25ppm</text>
<text x="205.6" y="222.5">+27V</text>
<text x="291" y="225.3">ADC_CH1</text>
<text x="180.3" y="230.6">LM324</text>
<text x="180.3" y="233">IC3C</text>
<text x="209.8" y="238.3">T3</text>
<text x="253.3" y="237.3">2.4k 0.5% 1/10W 25ppm</text>
<text x="253.3" y="234.4">R21</text>
<text x="291.5" y="237.3">100n/16V</text>
<text x="291.5" y="234.4">C28</text>
<text x="209.8" y="241.1">BC847ALT1G</text>
<text x="247.6" y="254.9">AGND</text>
<text x="221.8" y="259.3" transform="rotate(-90 221.8 259.3)">R19</text>
<text x="224.7" y="259.3" transform="rotate(-90 224.7 259.3)">4.7k 5% 1/10W</text>
<text x="239.5" y="261.6">ADC_CH0</text>
<text x="211.3" y="273.6">4.7k 5% 1/10W</text>
<text x="211.3" y="270.7">R18</text>
<text x="240" y="273.6">10n/16V</text>
<text x="240" y="270.7">C26</text>
<text x="205.6" y="287.4">AGND</text>
<text x="232.3" y="287.4">AGND</text>
</g>
</svg>
